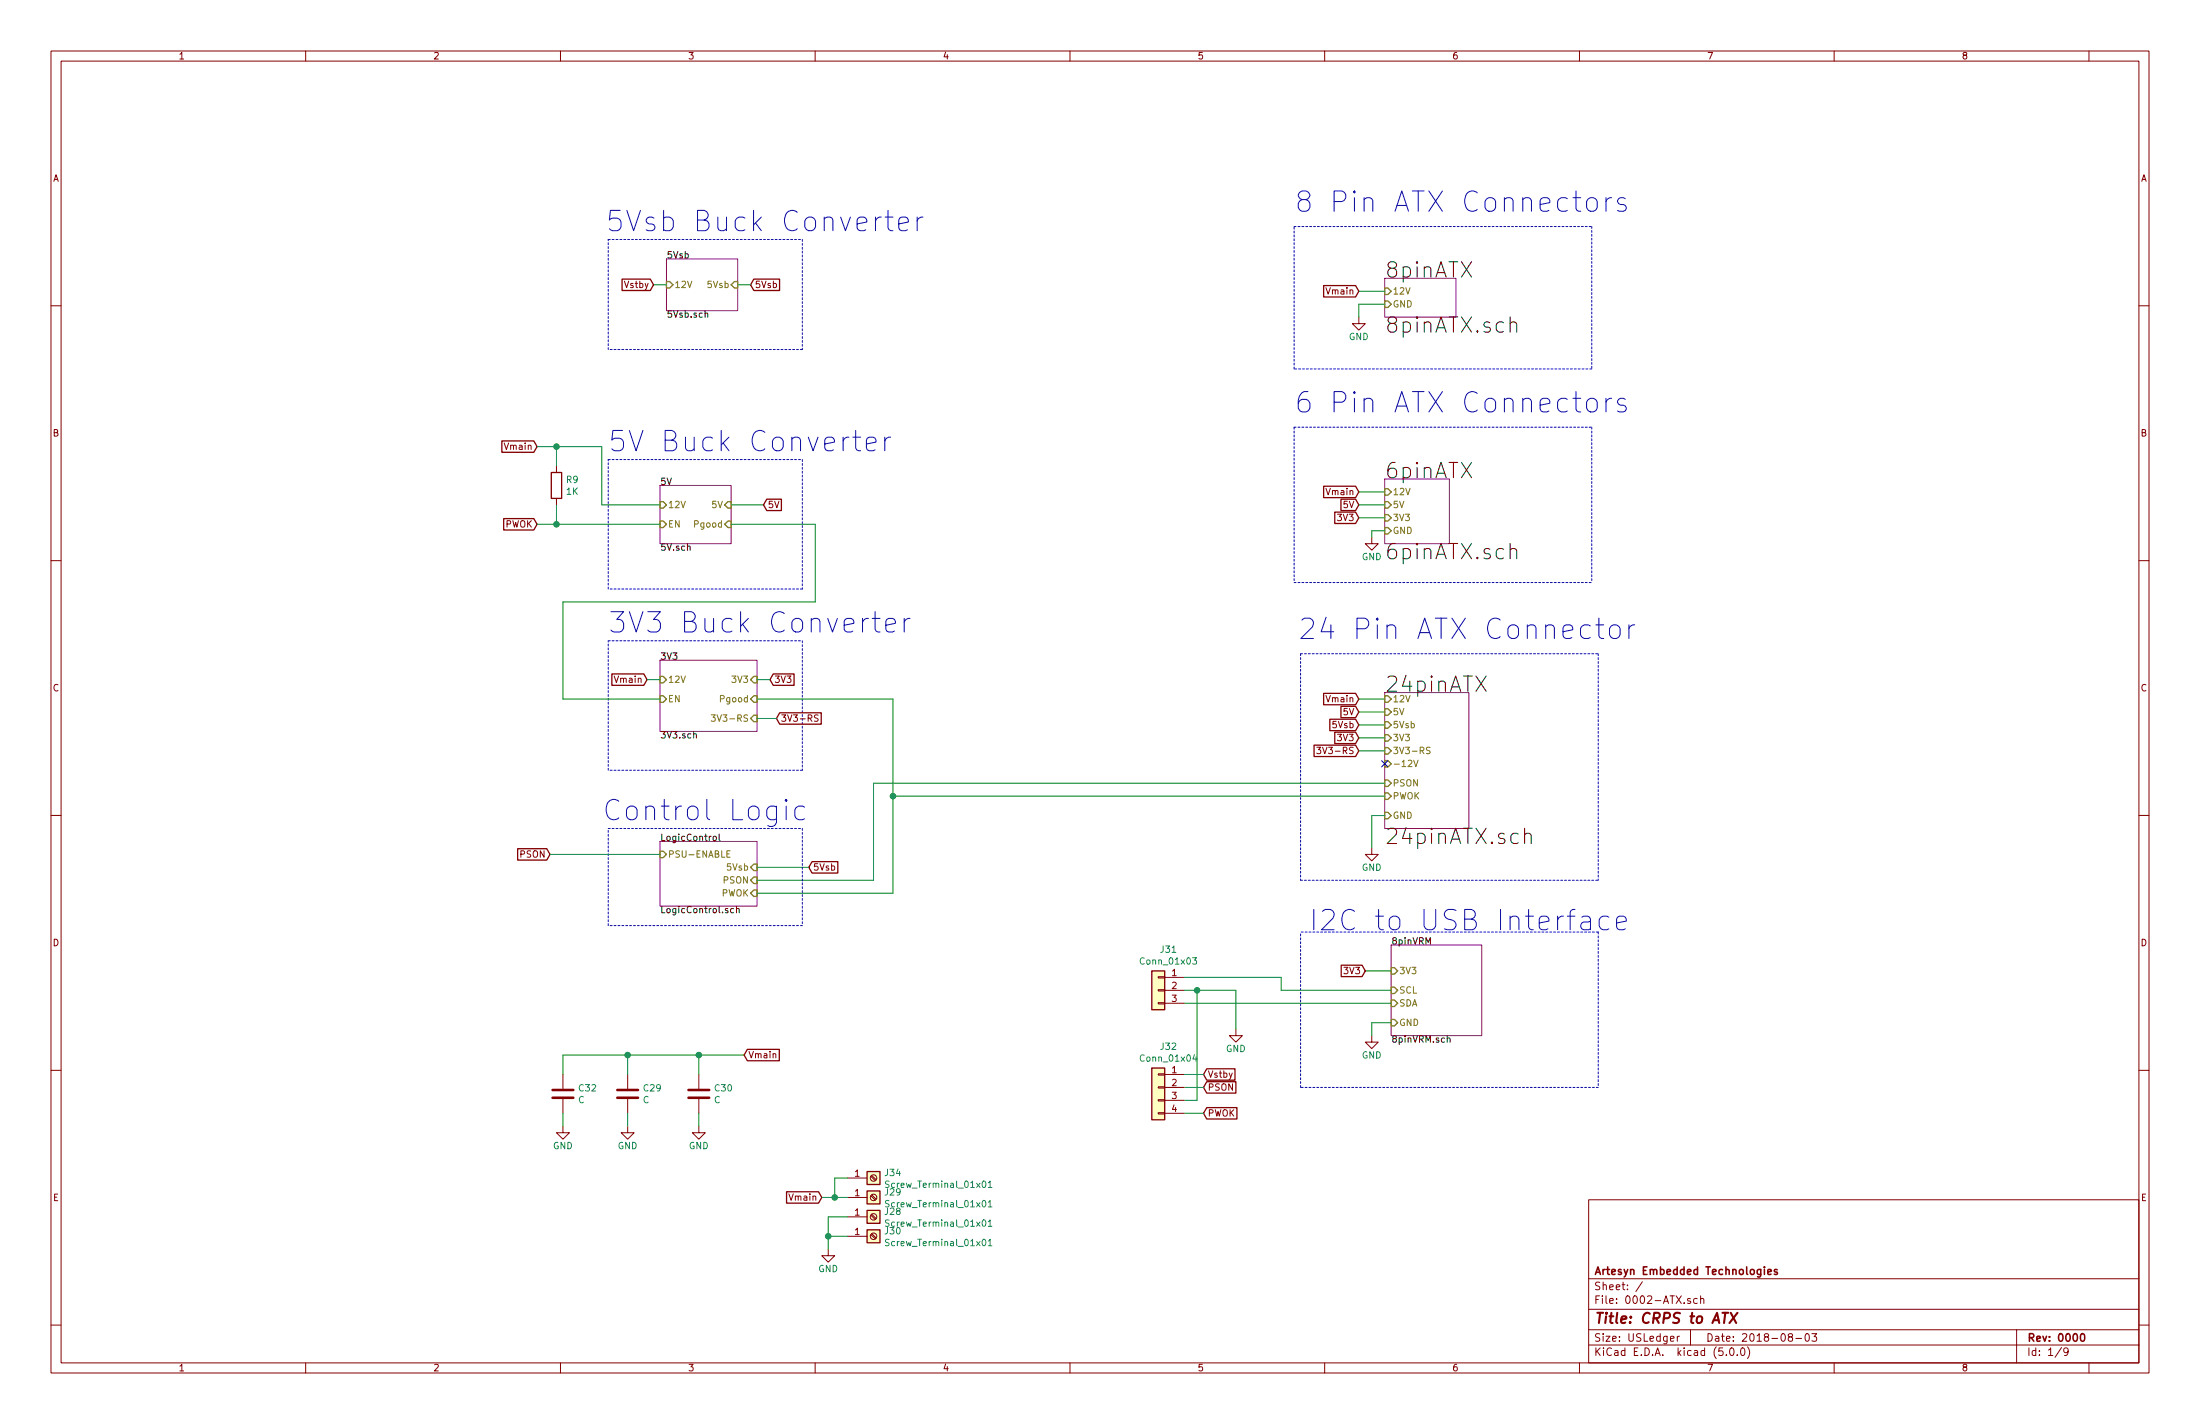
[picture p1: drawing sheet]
<svg xmlns="http://www.w3.org/2000/svg" width="432mm" height="279mm" viewBox="0 0 432 279" stroke-linecap="round" stroke-linejoin="round" font-family="sans-serif">
<g fill="none" stroke="#840000" stroke-width=".2">
<path d="M10 10h411.8v259.4h-411.8zM12 12h407.8v255.4h-407.8zM60 10v2M110 10v2M160 10v2M210 10v2M260 10v2M310 10v2M360 10v2M410 10v2M10 60h2M419.8 60h2"/>
<path d="M266.7 62.2v1.3h1.3l-1.3 1.3-1.3-1.3h1.3M109.2 91.4v1.3M109.2 97.8v1.3M10 110h2M269.2 105.4v1.3h1.3l-1.3 1.3-1.2-1.3h1.2M419.8 110h2M10 160h2M160.6 140.3h-.5l-.2 .1v.3l.6 .3 .1 .3-.3 .2h-.5M258.4 146.6h.8l-.4 .5 .4 .1v.6l-.2 .1-.6-.1M419.8 160h2M269.2 166.4v1.2h1.3l-1.3 1.3-1.2-1.3h1.2M227.3 196.7h1.3v.3h-1.3z"/>
<path d="M227.3 194.2h1.3v.2h-1.3zM227.3 191.6h1.3v.3h-1.3zM228.6 191.8h3.8M228.6 194.3h3.8M228.6 196.9h3.8M10 210h2M110.5 210.8v2.8M110.5 215.6v2.8M123.2 210.8v2.8M123.2 215.6v2.8M137.2 210.8v2.8M137.2 215.6v2.8"/>
<path d="M227.3 218.3h1.3v.3h-1.3zM227.3 215.8h1.3v.2h-1.3zM227.3 213.2h1.3v.3h-1.3zM227.3 210.7h1.3v.2h-1.3zM228.6 210.8h3.8M228.6 213.4h3.8M228.6 215.9h3.8M228.6 218.4h3.8M242.6 201.9v1.3h1.2l-1.2 1.3-1.3-1.3h1.3M269.2 203.2v1.3h1.3l-1.3 1.2-1.2-1.2h1.2M419.8 210h2M110.5 221v1.3h1.3l-1.3 1.2-1.3-1.2h1.3"/>
<path d="M123.2 221v1.3h1.3l-1.3 1.2-1.3-1.2h1.3M137.2 221v1.3h1.2l-1.2 1.2-1.3-1.2h1.3M166.4 238.8h3.8M166.4 235h3.8M166.4 231.1h3.8M170.9 238.4l.9 .9M170.9 234.6l.9 .9M170.9 230.8l.9 .8M171.1 238.3l.9 .8M171.1 234.4l.9 .9M171.1 230.6l.9 .9M311.8 235.4h108v32h-108z"/>
<path d="M10 260h2M162.6 245.1v1.3h1.2l-1.2 1.3-1.3-1.3h1.3M166.4 242.6h3.8M170.9 242.2l.9 .9M171.1 242.1l.9 .8M311.8 256.9h108M311.8 250.9h108M322.4 251.5l-1.3 1.9M331.8 254.8h-.4l-.2 .2 .1 .2 .5 .1v.4h-.6M333.1 254.8h-.4l-.3 .2 .1 .6 .2 .2 .4-.1M333.8 254.9l.2-.1h.3l.1 1M333.8 254.3v1.5"/>
<path d="M419.8 260h2M60 267.4v2M110 267.4v2M160 267.4v2M210 267.4v2M260 267.4v2M310 267.4v2M311.8 263.9h108M311.8 260.9h108M327.9 262.7l.7-.2-.1-.2-.4-.1-.2 .2v.7h.6M329.2 262.2v1M329.6 262.2l-.4 .3"/>
<path d="M331.8 260.9v3M338.8 265.8v.2M339.6 264.6l.3-.1a.86 .86 0 0 1 .1 1.5 .79 .79 0 0 1-.4-1.4zM341 265.8v.2M341.8 264.6l.3-.1a.94 .94 0 0 1 0 1.5 .82 .82 0 0 1-.3-1.4zM343 264.3a1.71 1.71 0 0 1 0 2.2M351.3 262.3l-.3-.3 .1-.2 .2-.1h.4l.1 .3-.1 .3h-.4l-.3 .3 .1 .4 .2 .2h.3l.2-.3v-.3l-.2-.3M352.5 262.6h1.1M354.4 261.8l.4-.1a.94 .94 0 0 1 0 1.5 .82 .82 0 0 1-.4-1.4zM355.6 261.7h1l-.5 .6 .4 .1v.6l-.2 .2-.7-.2M360 267.4v2M395.8 260.9v6.5"/>
<path d="M404.6 264.4l-1.2 1.9M405.9 265.1l-.3 .3-.4-.1-.1-.2 .1-.6h.4l.2 .1a1.19 1.19 0 0 1-.2 1.3l-.4 .1M410 267.4v2"/>
<circle cx="171.4" cy="234.9" r=".63"/>
<circle cx="171.4" cy="231.1" r=".63"/>
<circle cx="171.4" cy="238.8" r=".63"/>
<circle cx="171.4" cy="242.6" r=".63"/>
</g>
<path d="M347 249.6l.7-.2-.1-.3h-.4l-.2 .2v.7h.6M348.8 249.1a.37 .37 0 0 0-.6 .2l.1 .2 .5 .1 .1 .2-.2 .3-.5-.1M408.5 261.8l.3-.1a.94 .94 0 0 1 0 1.5l-.4-.3z" fill="none" stroke="#840000" stroke-width=".3"/>
<path d="M338.1 257.6h1.1M339.7 257.6l1.1 2M341 257.6l-1.6 2" fill="none" stroke="#840000" stroke-width=".41"/>
<g fill="none" stroke="#840000" stroke-width=".25">
<path d="M122.1 54.8h5.5l.7 1.1-.7 1.1h-5.5zM148 54.8h5v2.2h-5l-.7-1.1zM259.8 56h6.3l.6 1.2-.6 1.1h-6.3zM98.5 86.5h6.3l.6 1.1-.6 1.1h-6.3zM108.2 92.7h2v5.1h-2zM150.5 97.9h2.9v2.3h-2.9l-.6-1.1zM259.8 95.4h6.3l.6 1.1-.6 1.1h-6.3zM263.2 97.9h2.9l.6 1.2-.6 1.1h-2.9zM98.9 101.8h5.9l.6 1.1-.6 1.1h-5.9zM262 100.5h4.1l.6 1.1-.6 1.1h-4.1zM120.1 132.2h6.3l.6 1.2-.6 1.1h-6.3zM151.8 132.2h4.1v2.3h-4.1l-.7-1.1z"/>
<path d="M153 139.9h8.2v2.2h-8.2l-.6-1.1zM259.8 136h6.3l.6 1.2-.6 1.1h-6.3zM263.2 138.6h2.9l.6 1.1-.6 1.1h-2.9zM257.9 146.2h8.2l.6 1.1-.6 1.1h-8.2zM261 141.1h5.1l.6 1.1-.6 1.2h-5.1zM262 143.7h4.1l.6 1.1-.6 1.1h-4.1zM101.6 166.5h5.7l.6 1.1-.6 1.2h-5.7zM159.4 169.1h5v2.2h-5l-.7-1.1zM226.1 190.5h2.5v7.6h-2.5zM263.2 189.4h4.1l.7 1.1-.7 1.1h-4.1zM146.7 205.9h6.3v2.2h-6.3l-.7-1.1zM226.1 209.6h2.5v10.1h-2.5z"/>
<path d="M236.9 217.3h5.9v2.3h-5.9l-.7-1.2zM236.9 212.2h5.7v2.3h-5.7l-.7-1.1zM236.9 209.7h5.5v2.2h-5.5l-.7-1.1zM154.4 233.8h6.3l.6 1.2-.6 1.1h-6.3zM170.2 237.5h2.5v2.5h-2.5zM170.2 233.7h2.5v2.5h-2.5zM170.2 229.9h2.5v2.5h-2.5zM170.2 241.3h2.5v2.5h-2.5z"/>
</g>
<path d="M130.8 50.8h14v10.2h-14zM271.8 54.6h13.9v7.6h-13.9zM129.5 95.3h14v11.4h-14zM271.8 94h12.7v12.7h-12.7zM129.5 129.5h19.1v14h-19.1zM271.8 135.9h16.5v26.7h-16.5zM129.5 165.1h19.1v12.7h-19.1zM273 185.4h17.8v17.8h-17.8z" fill="none" stroke="#840084" stroke-width=".2"/>
<g fill="none" stroke="#000" stroke-width=".2">
<path d="M138.4 61.5h.5v.8M296.4 63.4a.76 .76 0 0 1 1.3 .2v1.6M134.9 107.3l.5-.1 .1 .8M296.4 107.9a.76 .76 0 0 1 1.3 .2v1.5M289.7 132.6l2 3M291.7 132.6l-2 3M136.1 144.1l.5-.1 .1 .8M140.1 164.1h.3l.2 .2-.1 .6-.5-.1zM141.1 163.7v1l.2 .2M144 178.3h-.4l-.2 .2 .1 .5h.5M144.6 178.4l.4-.1 .1 .8M144.6 177.8v1.3"/>
<path d="M299.2 163.8a.76 .76 0 0 1 1.3 .1v1.6M299.2 162.5v3M284 203.8l.6-.1v.8"/>
</g>
<g fill="none" stroke="#848400" stroke-width=".25">
<path d="M130.8 55.2h.6l.7 .7-.7 .6h-.6zM144.1 55.2h.7v1.3h-.7l-.6-.6zM271.8 59.1h.6l.6 .6-.6 .6h-.6zM271.8 56.5h.6l.6 .7-.6 .6h-.6zM129.5 98.4h.7l.6 .7-.6 .6h-.7zM142.9 98.4h.6v1.3h-.6l-.7-.6zM271.8 95.9h.6l.6 .6-.6 .7h-.6zM271.8 98.4h.6l.6 .7-.6 .6h-.6zM129.5 102.2h.7l.6 .7-.6 .6h-.7zM142.9 102.2h.6v1.3h-.6l-.7-.6zM271.8 103.5h.6l.6 .6-.6 .7h-.6zM271.8 101h.6l.6 .6-.6 .6h-.6z"/>
<path d="M129.5 132.7h.7l.6 .7-.6 .6h-.7zM129.5 136.5h.7l.6 .7-.6 .6h-.7zM148 132.7h.6v1.3h-.6l-.7-.6zM148 136.5h.6v1.3h-.6l-.7-.6zM271.8 139.1h.6l.6 .6-.6 .6h-.6zM148 140.3h.6v1.3h-.6l-.7-.6zM271.8 159.4h.6l.6 .6-.6 .7h-.6zM271.8 144.1h.6l.6 .7-.6 .6h-.6zM271.8 153h.6l.6 .7-.6 .6h-.6zM271.8 149.2h.6l.6 .7-.6 .6h-.6zM271.8 141.6h.6l.6 .6-.6 .7h-.6zM271.8 155.6h.6l.6 .6-.6 .6h-.6z"/>
<path d="M271.8 146.7h.6l.6 .6-.6 .7h-.6zM129.5 167h.7l.6 .6-.6 .7h-.7zM148 174.6h.6v1.3h-.6l-.7-.6zM148 172.1h.6v1.3h-.6l-.7-.7zM148 169.5h.6v1.3h-.6l-.7-.6zM273 193.7h.7l.6 .6-.6 .6h-.7zM273 196.2h.7l.6 .7-.6 .6h-.7zM273 189.9h.7l.6 .6-.6 .6h-.7zM273 200h.7l.6 .7-.6 .6h-.7z"/>
</g>
<g fill="none" stroke="#008400" stroke-width=".2">
<path d="M128.3 55.9h2.5M144.8 55.9h2.5M266.7 57.2h5.1M271.8 59.7h-5.1v2.5M105.4 87.6h12.7v11.5h11.4M109.2 87.6v3.8M109.2 99.1v3.8M143.5 99.1h6.4M266.7 96.5h5.1M266.7 99.1h5.1M105.4 102.9h24.1M143.5 102.9h16.5v15.2h-49.5v19.1h19"/>
<path d="M266.7 101.6h5.1M271.8 104.1h-2.6v1.3M127 133.4h2.5M148.6 137.2h26.7v38.1h-26.7M148.6 133.4h2.5M266.7 137.2h5.1M266.7 139.7h5.1M148.6 141h3.8M175.3 156.2h96.5M266.7 144.8h5.1M266.7 142.2h5.1M266.7 147.3h5.1"/>
<path d="M271.8 153.7h-100.4v19h-22.8M107.9 167.6h21.6M148.6 170.2h10.1M271.8 160h-2.6v6.4M232.4 196.9h40.6M232.4 191.8h19.1v2.5h21.5M232.4 194.3h10.2v7.6M234.9 194.3v21.6h-2.5M268 190.5h5M110.5 218.4v2.6M123.2 207v3.8M123.2 218.4v2.6"/>
<path d="M137.2 207v3.8M137.2 218.4v2.6M146 207h-35.5v3.8M232.4 218.4h3.8M232.4 213.4h3.8M232.4 210.8h3.8M273 200.7h-3.8v2.5M161.3 235h5.1M166.4 238.8h-3.8v6.3M166.4 231.1h-2.6v3.9M162.6 242.6h3.8"/>
</g>
<g fill="none" stroke="#0000c2" stroke-width=".2" stroke-dasharray=".4 .4">
<path d="M119.4 47h38.1M157.5 47v21.6M254 44.5h58.4M312.4 44.5v27.9M119.4 68.6v-21.6M157.5 68.6h-38.1M254 72.4v-27.9M312.4 72.4h-58.4M119.4 90.2h38.1M157.5 90.2v25.4M254 83.8h58.4M254 83.8v30.5"/>
<path d="M312.4 83.8v30.5M119.4 115.6v-25.4M157.5 115.6h-38.1M254 114.3h58.4M119.4 125.7h38.1M157.5 125.7v25.4M255.3 128.3h58.4M255.3 128.3v44.4M313.7 128.3v44.4M119.4 151.1v-25.4M157.5 151.1h-38.1M119.4 162.6h38.1"/>
<path d="M157.5 162.6v19M255.3 172.7h58.4M119.4 181.6v-19M157.5 181.6h-38.1M313.7 182.9h-58.4M313.7 182.9v30.5M255.3 213.4v-30.5M313.7 213.4h-58.4"/>
</g>
<g fill="none" stroke="#0000c2" stroke-width=".2">
<path d="M255.6 39.2a.86 .86 0 0 1-.8-.9 .86 .86 0 0 1 .8-.8h.7a.86 .86 0 0 1 .8 .8 .86 .86 0 0 1-.8 .9h-.7l-.4 .2-.4 .5v.8l.4 .6 .4 .2h.7l.4-.2 .4-.6v-.8l-.2-.4-.6-.3M319 39l-.4-.2h-.5l-.4 .2-.2 .4 .2 .5 1.3 .4 .2 .4-.2 .6-.4 .2h-.7l-.4-.2M121.7 41.3h-1.9l-.2 1.9 .6-.4h.9l.4 .2 .4 .6v.9l-.2 .4-.6 .4h-.9l-.6-.4M123 41.3l1.4 4 1.3-4M180 42.6v2.7M181.2 42.6a1.05 1.05 0 0 0-1.2 .8M256.7 76.8a1.6 1.6 0 0 0-1.9 1.7v1.6l.4 .5 .4 .2h.7l.4-.2 .4-.5v-1l-.4-.6-.4-.1h-.7l-.4 .1-.4 .6M319 78.4l-.4-.2h-.5l-.4 .2-.2 .3 .2 .6 1.3 .4 .2 .4-.2 .5-.4 .2h-.7l-.4-.2M122.2 84.5h-1.9l-.2 1.9 .6-.4h.9l.4 .2 .4 .5v1l-.2 .4-.6 .3h-.9l-.6-.3M123.5 84.5l1.3 3.9 1.4-3.9M174.8 85.8a1.05 1.05 0 0 0-1.1 .7M119.9 120h2.5l-1.3 1.5a1.07 1.07 0 0 1 1.3 .8v.9l-.4 .6-.4 .2h-1.1l-.6-.4"/>
<path d="M123.5 120l1.4 4 1.3-4M178.6 121.3a1.05 1.05 0 0 0-1.1 .8M255.5 121.7l.6-.4h.9a1.08 1.08 0 0 1 .6 1.7l-2.3 2.3h2.5M260.3 121.1l-1 2.9h2.5M320.9 122.6a1.05 1.05 0 0 0-1.2 .8M121.4 157.2a1.48 1.48 0 0 0-1.7-.2 1.48 1.48 0 0 0-.7 1.5 1.7 1.7 0 0 0 .4 1.8 1.7 1.7 0 0 0 1.9 .4l.1-.2M157.9 158.4l-.4-.2h-.7l-.6 .3-.2 .4v1.2l.2 .4a1.3 1.3 0 0 0 1.7 .2M257.9 178.4v4M259.6 178.8l.5-.4h1a1.08 1.08 0 0 1 .5 1.7l-2.2 2.3h2.4M265.8 178.8a1.48 1.48 0 0 0-1.7-.2 1.48 1.48 0 0 0-.7 1.5 1.69 1.69 0 0 0 .4 1.8 1.69 1.69 0 0 0 1.8 .3l.2-.2"/>
</g>
<path d="M139.6 140.3h.8l-.4 .4 .3 .2v.5l-.2 .1-.5-.1M277.5 149.1l.4 1.3 .4-1.3M280.7 146.7l-.5-.1-.2 .1v.4l.6 .2 .1 .4-.3 .2-.4-.1M142.7 167.5h.4M143.3 166.9h-.6v1.3h.6" fill="none" stroke="#848400" stroke-width=".2"/>
<path d="M271.2 149.3l1.2 1.2M272.4 149.3l-1.2 1.2" fill="none" stroke="#000084" stroke-width=".2"/>
<g fill="#008400" stroke="#008400" stroke-width=".25">
<circle cx="109.2" cy="102.9" r=".51"/>
<circle cx="109.2" cy="87.6" r=".51"/>
<circle cx="175.3" cy="156.2" r=".51"/>
<circle cx="137.2" cy="207" r=".51"/>
<circle cx="123.2" cy="207" r=".51"/>
<circle cx="235" cy="194.3" r=".51"/>
<circle cx="162.6" cy="242.6" r=".51"/>
<circle cx="163.8" cy="235" r=".51"/>
</g>
<path d="M108.5 215.4h4M108.5 213.9h4M121.2 215.4h4M121.2 213.9h4M135.1 215.4h4.1M135.1 213.9h4.1" fill="none" stroke="#840000" stroke-width=".51"/>
<g fill="#ffffc2" stroke="#ffffc2" stroke-width=".2">
<path d="M226.1 190.5h2.5v7.6h-2.5z"/>
<path d="M170.2 237.5h2.5v2.5h-2.5z"/>
<path d="M170.2 233.7h2.5v2.5h-2.5z"/>
<path d="M170.2 241.3h2.5v2.5h-2.5z"/>
<path d="M226.1 209.6h2.5v10.1h-2.5z"/>
<path d="M170.2 229.9h2.5v2.5h-2.5z"/>
</g>
<g fill="none" stroke="#008484" stroke-width=".2">
<path d="M234.1 187.9h.7l-.4 .5 .4 .1-.1 .6-.4 .1-.2-.1M234.4 206.9l-.3 .9h.8M234.7 207.4v.8M174.5 239.4l-.5-.1-.2 .2 .1 .4 .5 .2 .1 .3-.2 .2h-.5M174.5 235.6l-.5-.1-.2 .2 .1 .4 .5 .2 .1 .3-.2 .2h-.5M174.5 231.8l-.5-.1-.2 .2 .1 .4 .5 .2 .1 .3-.2 .2-.5-.1M192.9 239.5l.2-.2a.67 .67 0 0 1 .4 .7 .67 .67 0 0 1-.4 .6l-.3-.5zM192.9 235.7l.2-.2a.67 .67 0 0 1 .4 .7 .67 .67 0 0 1-.4 .6l-.3-.5zM192.9 231.9l.2-.2a.67 .67 0 0 1 .4 .7 .67 .67 0 0 1-.4 .6l-.3-.5zM194 239.7l.3-.4v1.3M194 235.9l.3-.4v1.3M194 232.1l.3-.4v1.3"/>
<path d="M194 236.8h.7M194 233h.7M174.5 243.2h-.5l-.2 .1 .1 .4 .5 .2 .1 .3-.2 .2h-.5M192.9 243.3l.2-.1a.67 .67 0 0 1 .4 .6 .67 .67 0 0 1-.4 .6l-.3-.5zM194 243.5l.3-.3v1.2M194 240.6h.7M194 244.4h.7"/>
</g>
<g font-size="5.6" fill="#0000c2">
<text x="261.7" y="41.7">8 Pin ATX Connectors</text>
<text x="125.4" y="45.5">5Vsb Buck Converter</text>
<text x="261.7" y="81">6 Pin ATX Connectors</text>
<text x="125.6" y="88.6">5V Buck Converter</text>
<text x="126.3" y="124.2">3V3 Buck Converter</text>
<text x="263" y="125.5">24 Pin ATX Connector</text>
<text x="122.7" y="161">Control Logic</text>
<text x="266.6" y="182.6">I2C to USB Interface</text>
</g>
<g font-size="4.2">
<text x="271.8" y="54.5">8pinATX</text>
<text x="271.8" y="65.3">8pinATX.sch</text>
<text x="271.8" y="93.9">6pinATX</text>
<text x="271.8" y="109.8">6pinATX.sch</text>
<text x="271.8" y="165.7">24pinATX.sch</text>
</g>
<text font-size="4.2" fill="#848400" x="271.8" y="135.8">24pinATX</text>
<text font-size="2.8" fill="#840000" x="312.8" y="259.7">Title: CRPS to ATX</text>
<g font-size="2.1" fill="#840000">
<text x="312.8" y="250.1">Artesyn Embedded Technologies</text>
<text x="312.8" y="255.8">File: 0002-ATX.sch</text>
<text x="312.8" y="253.1">Sheet: /</text>
<text x="312.8" y="263.2">Size: USLedger</text>
<text x="334.8" y="263.2">Date: 2018-08-03</text>
<text x="397.8" y="263.2">Rev: 0000</text>
<text x="312.8" y="266">KiCad E.D.A. kicad (5.0.0)</text>
<text x="397.8" y="266">Id: 1/9</text>
</g>
<g font-size="1.8" fill="#840000">
<text x="35" y="11.6">1</text>
<text x="85" y="11.6">2</text>
<text x="135" y="11.6">3</text>
<text x="185" y="11.6">4</text>
<text x="235" y="11.6">5</text>
<text x="285" y="11.6">6</text>
<text x="335" y="11.6">7</text>
<text x="385" y="11.6">8</text>
<text x="10.4" y="35.6">A</text>
<text x="420.2" y="35.6">A</text>
<text x="122.7" y="56.5">Vstby</text>
<text x="148.1" y="56.5">5Vsb</text>
<text x="260.6" y="57.8">Vmain</text>
<text x="10.4" y="85.6">B</text>
<text x="99.3" y="88.3">Vmain</text>
<text x="420.2" y="85.6">B</text>
<text x="150.6" y="99.7">5V</text>
<text x="260.6" y="97.2">Vmain</text>
<text x="263.8" y="99.7">5V</text>
<text x="99.1" y="103.5">PWOK</text>
<text x="262.8" y="102.2">3V3</text>
<text x="10.4" y="135.6">C</text>
<text x="120.9" y="134">Vmain</text>
<text x="151.9" y="134">3V3</text>
<text x="260.6" y="137.8">Vmain</text>
<text x="420.2" y="135.6">C</text>
<text x="153.2" y="141.6">3V3-RS</text>
<text x="261.7" y="142.9">5Vsb</text>
<text x="263.8" y="140.3">5V</text>
<text x="259.7" y="148">3V3-RS</text>
<text x="262.8" y="145.4">3V3</text>
<text x="102.2" y="168.3">PSON</text>
<text x="159.5" y="170.8">5Vsb</text>
<text x="10.4" y="185.6">D</text>
<text x="420.2" y="185.6">D</text>
<text x="230" y="191.5">1</text>
<text x="264" y="191.1">3V3</text>
<text x="230" y="194.1">2</text>
<text x="230" y="196.6">3</text>
<text x="146.8" y="207.6">Vmain</text>
<text x="230" y="210.6">1</text>
<text x="230" y="213.1">2</text>
<text x="230" y="215.6">3</text>
<text x="237" y="214">PSON</text>
<text x="237" y="211.5">Vstby</text>
<text x="230" y="218.2">4</text>
<text x="237" y="219.1">PWOK</text>
<text x="167.8" y="230.9">1</text>
<text x="10.4" y="235.6">E</text>
<text x="155.2" y="235.6">Vmain</text>
<text x="167.8" y="238.5">1</text>
<text x="167.8" y="234.7">1</text>
<text x="420.2" y="235.6">E</text>
<text x="167.8" y="242.3">1</text>
<text x="35" y="269">1</text>
<text x="85" y="269">2</text>
<text x="135" y="269">3</text>
<text x="185" y="269">4</text>
<text x="235" y="269">5</text>
<text x="285" y="269">6</text>
<text x="335" y="269">7</text>
<text x="385" y="269">8</text>
</g>
<g font-size="1.8">
<text x="130.8" y="50.7">5Vsb</text>
<text x="130.8" y="62.3">5Vsb.sch</text>
<text x="129.5" y="95.1">5V</text>
<text x="129.5" y="108.1">5V.sch</text>
<text x="129.5" y="129.4">3V3</text>
<text x="129.5" y="144.9">3V3.sch</text>
<text x="129.5" y="165">LogicControl</text>
<text x="129.5" y="179.2">LogicControl.sch</text>
<text x="273" y="185.3">8pinVRM</text>
<text x="273" y="204.6">8pinVRM.sch</text>
</g>
<g font-size="1.8" fill="#848400">
<text x="132.3" y="56.5">12V</text>
<text x="139" y="56.5">5Vsb</text>
<text x="273.3" y="57.8">12V</text>
<text x="273.3" y="60.3">GND</text>
<text x="131.1" y="99.7">12V</text>
<text x="139.8" y="99.7">5V</text>
<text x="273.3" y="97.2">12V</text>
<text x="273.3" y="99.7">5V</text>
<text x="131.1" y="103.5">EN</text>
<text x="136.5" y="103.5">Pgood</text>
<text x="273.3" y="104.8">GND</text>
<text x="273.3" y="102.2">3V3</text>
<text x="131.1" y="134">12V</text>
<text x="131.1" y="137.8">EN</text>
<text x="141.6" y="137.8">Pgood</text>
<text x="143.9" y="134">3V3</text>
<text x="273.3" y="137.8">12V</text>
<text x="140.9" y="141.6">3V3-RS</text>
<text x="273.3" y="142.9">5Vsb</text>
<text x="273.3" y="140.3">5V</text>
<text x="273.3" y="145.4">3V3</text>
<text x="273.3" y="148">3V3-RS</text>
<text x="273.3" y="154.3">PSON</text>
<text x="273.3" y="150.5">-12V</text>
<text x="273.3" y="160.7">GND</text>
<text x="273.3" y="156.8">PWOK</text>
<text x="131.1" y="168.3">PSU-ENABLE</text>
<text x="142.1" y="173.4">PSON</text>
<text x="142.8" y="170.8">5Vsb</text>
<text x="141.6" y="175.9">PWOK</text>
<text x="274.6" y="191.1">3V3</text>
<text x="274.6" y="194.9">SCL</text>
<text x="274.6" y="197.5">SDA</text>
<text x="274.6" y="201.3">GND</text>
</g>
<g font-size="1.8" fill="#008484">
<text x="264.7" y="66.7">GND</text>
<text x="111.2" y="94.8">R9</text>
<text x="111.2" y="97.1">1K</text>
<text x="267.3" y="109.9">GND</text>
<text x="267.3" y="170.9">GND</text>
<text x="224.1" y="189.3">Conn_01x03</text>
<text x="227.9" y="186.9">J31</text>
<text x="224.1" y="208.3">Conn_01x04</text>
<text x="227.9" y="206">J32</text>
<text x="240.6" y="206.4">GND</text>
<text x="267.3" y="207.7">GND</text>
<text x="113.7" y="214.1">C32</text>
<text x="126.4" y="214.1">C29</text>
<text x="140.4" y="214.1">C30</text>
<text x="113.5" y="216.5">C</text>
<text x="126.2" y="216.5">C</text>
<text x="140.2" y="216.5">C</text>
<text x="108.5" y="225.5">GND</text>
<text x="121.2" y="225.5">GND</text>
<text x="135.2" y="225.5">GND</text>
<text x="173.8" y="230.8">J34</text>
<text x="174.5" y="233.1">Screw_Terminal_01x01</text>
<text x="173.8" y="238.4">J28</text>
<text x="173.8" y="234.6">J29</text>
<text x="174.5" y="236.9">Screw_Terminal_01x01</text>
<text x="173.8" y="242.2">J30</text>
<text x="174.5" y="240.7">Screw_Terminal_01x01</text>
<text x="174.5" y="244.5">Screw_Terminal_01x01</text>
<text x="160.6" y="249.6">GND</text>
</g>
</svg>
